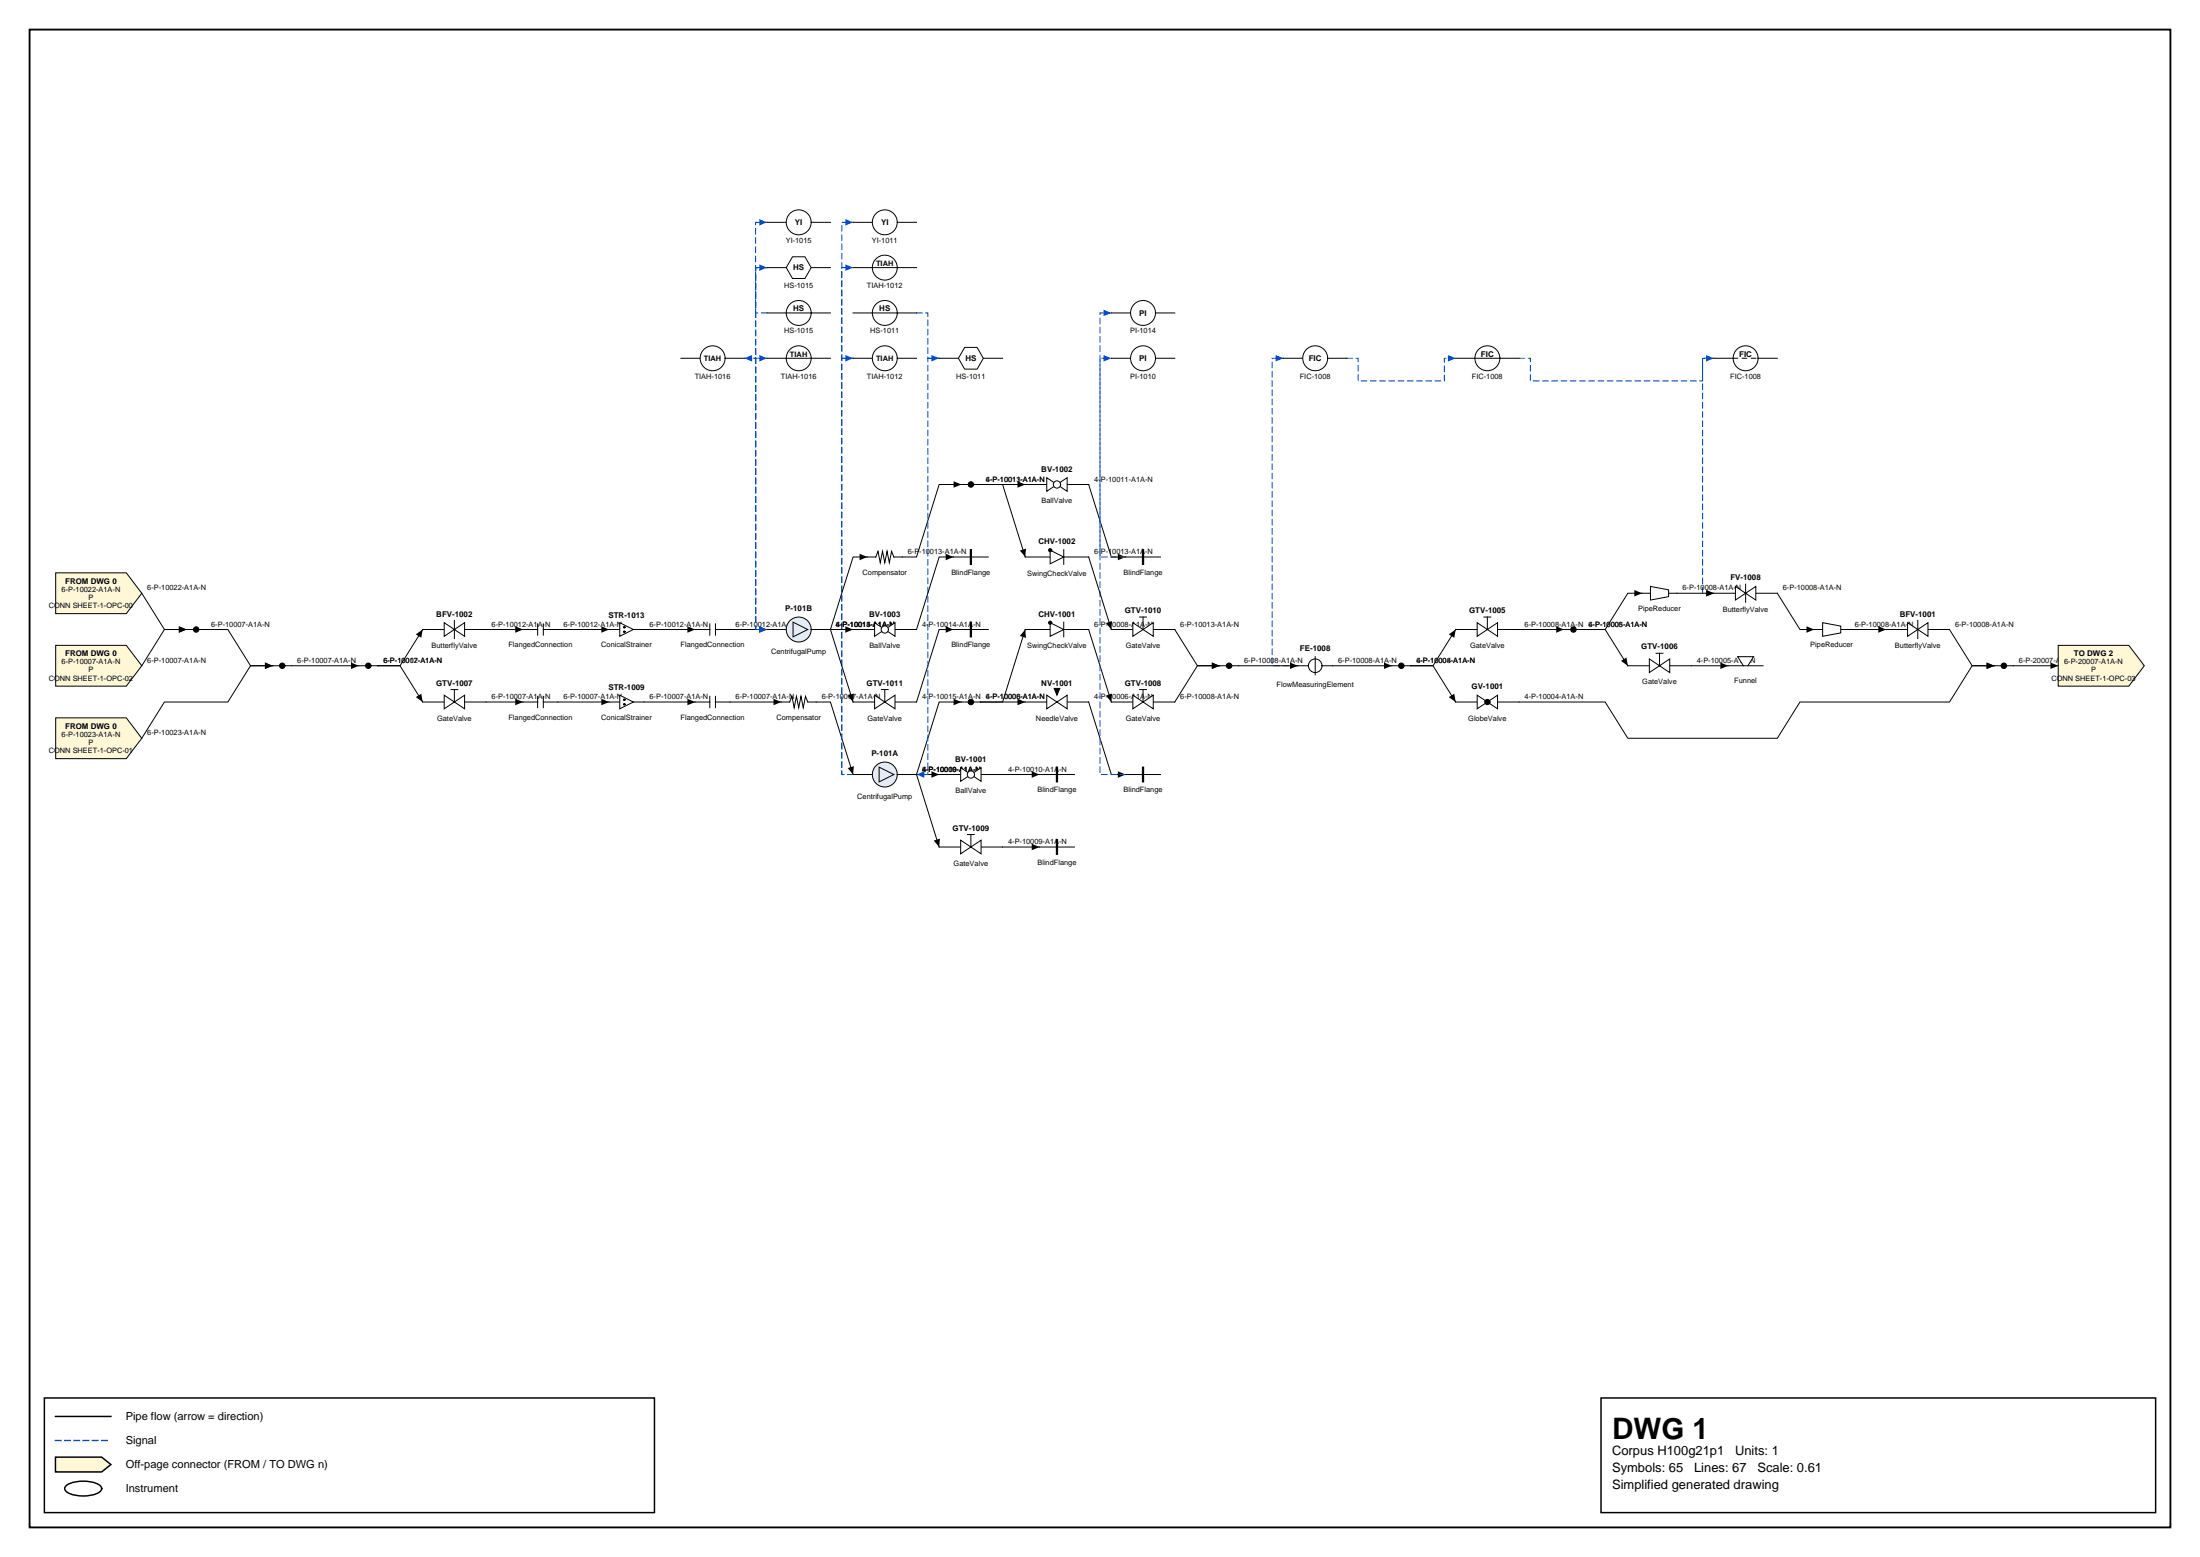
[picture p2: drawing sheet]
<svg xmlns="http://www.w3.org/2000/svg" width="420mm" height="297mm" viewBox="0 0 420 297" stroke-linecap="round" stroke-linejoin="round" font-family="sans-serif">
<path d="M5.6 5.6h408.6v285.8h-408.6z" fill="none" stroke="#000" stroke-width=".35"/>
<path d="M8.5 266.7h116.4v21.9h-116.4zM10.6 270.2h10.6M305.5 266.7h105.8v21.9h-105.8z" fill="none" stroke="#000" stroke-width=".28"/>
<path d="M10.6 274.8h10.6" fill="none" stroke="#0046c8" stroke-width=".28" stroke-dasharray="1.1 .7"/>
<path d="M10.6 278h8.8l1.8 1.4-1.8 1.4h-8.8z" fill="#fff7d6" stroke="#000" stroke-width=".28"/>
<path d="M12.7 283.4a6.7 6.7 0 0 1 6.3 0 .72 .72 0 0 1 0 1.2 6.7 6.7 0 0 1-6.3 0 .72 .72 0 0 1 0-1.2z" fill="none" stroke="#000" stroke-width=".28"/>
<path d="M289.9 68.4h2.1v4.3h32.9v-4.3h2.1" fill="none" stroke="#0046c8" stroke-width=".19" stroke-dasharray="1.1 .7"/>
<path d="M325.6 67.7l1.4 .7-1.4 .6z" fill="#0046c8"/>
<path d="M207.7 92.4l4.4 13.9h2.7M122.9 133.9h9.8" fill="none" stroke="#000" stroke-width=".19"/>
<path d="M213.3 105.6l1.5 .7-1.5 .6zM131.2 133.3l1.5 .6-1.5 .6z" fill="#000"/>
<path d="M162.8 68.4h-2.2v-17.3h2.2" fill="none" stroke="#0046c8" stroke-width=".19" stroke-dasharray="1.1 .7"/>
<path d="M161.3 50.4l1.5 .7-1.5 .6z" fill="#0046c8"/>
<path d="M174.9 59.7h2.2v8.7h2.1" fill="none" stroke="#0046c8" stroke-width=".19" stroke-dasharray="1.1 .7"/>
<path d="M177.7 67.7l1.5 .7-1.5 .6z" fill="#0046c8"/>
<path d="M27.1 113.2l4.3 6.9h4.2M139.3 120.1h7.1M207.7 133.9l4.4 13.9h2.7" fill="none" stroke="#000" stroke-width=".19"/>
<path d="M34.1 119.5l1.5 .6-1.5 .6zM144.9 119.5l1.5 .6-1.5 .6zM213.3 147.1l1.5 .7-1.5 .6z" fill="#000"/>
<path d="M257 68.4h2.2v4.3h16.4v-4.3h2.2" fill="none" stroke="#0046c8" stroke-width=".19" stroke-dasharray="1.1 .7"/>
<path d="M276.3 67.7l1.5 .7-1.5 .6z" fill="#0046c8"/>
<path d="M52 127h-4.2l-4.3 6.9h-12.1l-4.3 6.9M55.7 127h12.8M106.5 133.9h9.7M155.7 133.9h2.8l4.3 13.9M372 120.1l4.3 6.9h4.3M191.3 147.8h7.1" fill="none" stroke="#000" stroke-width=".19"/>
<path d="M50.6 126.4l1.4 .6-1.4 .6zM67 126.4l1.5 .6-1.5 .6zM114.7 133.3l1.5 .6-1.5 .6zM379.1 126.4l1.5 .6-1.5 .6zM161.8 146.5l1.1-.3-.1 1.6zM196.9 147.1l1.5 .7-1.5 .6z" fill="#000"/>
<path d="M162.8 147.8h-2.2v-79.4h2.2" fill="none" stroke="#0046c8" stroke-width=".19" stroke-dasharray="1.1 .7"/>
<path d="M161.3 67.7l1.5 .7-1.5 .6z" fill="#0046c8"/>
<path d="M183.4 133.9h-4.2l-4.3 13.9M174.9 147.8h4.3M174.9 147.8l4.3 13.8" fill="none" stroke="#000" stroke-width=".19"/>
<path d="M182 133.3l1.4 .6-1.4 .6zM177.7 147.1l1.5 .7-1.5 .6zM178.2 160.4l1.2-.4-.2 1.6z" fill="#000"/>
<path d="M162.8 147.8h-2.2v-105.4h2.2" fill="none" stroke="#0046c8" stroke-width=".19" stroke-dasharray="1.1 .7"/>
<path d="M161.3 41.8l1.5 .6-1.5 .6z" fill="#0046c8"/>
<path d="M183.4 92.4h-4.2l-4.3 13.9h-2.7M35.6 120.1h-4.2l-4.3 6.9M322.7 127h7.1" fill="none" stroke="#000" stroke-width=".19"/>
<path d="M182 91.8l1.4 .6-1.4 .6zM34.1 119.5l1.5 .6-1.5 .6zM328.3 126.4l1.5 .6-1.5 .6z" fill="#000"/>
<path d="M146.4 59.7h-2.2v-8.6h2.2" fill="none" stroke="#0046c8" stroke-width=".19" stroke-dasharray="1.1 .7"/>
<path d="M144.9 50.4l1.5 .7-1.5 .6z" fill="#0046c8"/>
<path d="M327 68.4h-2.1v44.8h2.1" fill="none" stroke="#0046c8" stroke-width=".19" stroke-dasharray="1.1 .7"/>
<path d="M325.6 112.6l1.4 .6-1.4 .6z" fill="#0046c8"/>
<path d="M106.5 120.1h9.7M191.3 161.6h7.1" fill="none" stroke="#000" stroke-width=".19"/>
<path d="M114.7 119.5l1.5 .6-1.5 .6zM196.9 161l1.5 .6-1.5 .6z" fill="#000"/>
<path d="M247.6 127h-4.8v-58.6h2.1" fill="none" stroke="#0046c8" stroke-width=".19" stroke-dasharray="1.1 .7"/>
<path d="M243.4 67.7l1.5 .7-1.5 .6z" fill="#0046c8"/>
<path d="M195.6 92.4h-8.5h4.2l4.3 13.9M165.5 106.3h-2.7l-4.3 13.8 4.3 13.8M339.1 113.2l4.4 6.9h2.7M80.7 120.1l-4.4 6.9h-4.2h4.2l4.4 6.9M139.3 133.9h9.8M195.6 120.1l-4.3 13.8h-4.2h8.5M207.7 120.1l4.4 13.8M232.7 127h-4.2l-4.3 6.9M254.3 127h11.3M277.8 120.1l-4.4 6.9h-4.2h4.2l4.4 6.9M289.9 120.1h8.5M380.6 127h-4.3l-4.3 6.9h-28.5l-4.4 6.9h-28.5l-4.3-6.9h-16.4" fill="none" stroke="#000" stroke-width=".19"/>
<g fill="#000">
<path d="M194.2 91.8l1.4 .6-1.4 .6zM164 105.6l1.5 .7-1.5 .6zM194.6 105l1.2-.3-.2 1.6zM79.3 133l1.1-.7 .3 1.6zM79.3 121l1.4-.9-.3 1.6zM147.6 133.3l1.5 .6-1.5 .6zM161.8 132.7l1.1-.4-.1 1.6zM194.2 133.3l1.4 .6-1.4 .6zM195.6 120.1l.2 1.6-1.2-.4zM211 132.7l1.2-.4-.1 1.6zM231.2 126.4l1.5 .6-1.5 .6zM264.1 126.4l1.5 .6-1.5 .6z"/>
<path d="M276.5 133l1-.7 .3 1.6zM276.5 121l1.3-.9-.3 1.6zM297 119.5l1.4 .6-1.4 .6zM344.7 119.5l1.5 .6-1.5 .6zM379.1 126.4l1.5 .6-1.5 .6z"/>
</g>
<path d="M146.4 120.1h-2.2v-77.7h2.2" fill="none" stroke="#0046c8" stroke-width=".19" stroke-dasharray="1.1 .7"/>
<path d="M144.9 41.8l1.5 .6-1.5 .6z" fill="#0046c8"/>
<path d="M158.5 120.1h4.3" fill="none" stroke="#000" stroke-width=".19"/>
<path d="M161.3 119.5l1.5 .6-1.5 .6z" fill="#000"/>
<path d="M146.4 120.1h-2.2v-51.7h-2.2" fill="none" stroke="#0046c8" stroke-width=".19" stroke-dasharray="1.1 .7"/>
<path d="M142 68.4l1.5-.7v1.3z" fill="#0046c8"/>
<path d="M146.4 51.1h-2.2v69h2.2" fill="none" stroke="#0046c8" stroke-width=".19" stroke-dasharray="1.1 .7"/>
<path d="M144.9 119.5l1.5 .6-1.5 .6z" fill="#0046c8"/>
<path d="M320 113.2h7M181.9 120.1h-2.7l-4.3 13.8M224.2 120.1l4.3 6.9h4.2" fill="none" stroke="#000" stroke-width=".19"/>
<path d="M325.6 112.6l1.4 .6-1.4 .6zM180.5 119.5l1.4 .6-1.4 .6zM231.2 126.4l1.5 .6-1.5 .6z" fill="#000"/>
<path d="M214.8 106.3h-4.9v-46.6h2.2" fill="none" stroke="#0046c8" stroke-width=".19" stroke-dasharray="1.1 .7"/>
<path d="M210.6 59.1l1.5 .6-1.5 .6z" fill="#0046c8"/>
<path d="M384.2 127h8.6" fill="none" stroke="#000" stroke-width=".19"/>
<path d="M391.3 126.4l1.5 .6-1.5 .6z" fill="#000"/>
<path d="M179.2 68.4h-2.1v79.4h-2.2" fill="none" stroke="#0046c8" stroke-width=".19" stroke-dasharray="1.1 .7"/>
<path d="M174.9 147.8l1.5-.7v1.3z" fill="#0046c8"/>
<path d="M181.9 106.3h-2.7l-4.3 13.8M313.3 113.2h-2.7l-4.3 6.9h-4.2h4.2l4.3 6.9M92.8 133.9h7M122.9 120.1h9.8" fill="none" stroke="#000" stroke-width=".19"/>
<path d="M180.5 105.6l1.4 .7-1.4 .6zM311.9 112.6l1.4 .6-1.4 .6zM98.3 133.3l1.5 .6-1.5 .6zM131.2 119.5l1.5 .6-1.5 .6zM309.3 126.1l1.1-.7 .2 1.6z" fill="#000"/>
<path d="M214.8 147.8h-4.9v-79.4h2.2" fill="none" stroke="#0046c8" stroke-width=".19" stroke-dasharray="1.1 .7"/>
<path d="M210.6 67.7l1.5 .7-1.5 .6z" fill="#0046c8"/>
<path d="M236.4 127h11.2M352.9 120.1h7" fill="none" stroke="#000" stroke-width=".19"/>
<path d="M246.2 126.4l1.4 .6-1.4 .6zM358.4 119.5l1.5 .6-1.5 .6z" fill="#000"/>
<path d="M142 68.4h4.4" fill="none" stroke="#0046c8" stroke-width=".19" stroke-dasharray="1.1 .7"/>
<path d="M144.9 67.7l1.5 .7-1.5 .6z" fill="#0046c8"/>
<path d="M277.8 68.4h3.6M286.2 68.4h3.7M207.7 106.3l4.4 13.8M39.2 120.1h4.3l4.3 6.9h4.2M92.8 120.1h7" fill="none" stroke="#000" stroke-width=".19"/>
<path d="M50.6 126.4l1.4 .6-1.4 .6zM98.3 119.5l1.5 .6-1.5 .6zM211 118.9l1.2-.4-.1 1.6z" fill="#000"/>
<circle cx="283.8" cy="68.4" r="2.38" fill="#fff" stroke="#000" stroke-width=".19"/>
<path d="M281.4 68.4h4.8M116.2 133.9h2.1M120.9 133.9h2" fill="none" stroke="#000" stroke-width=".19"/>
<path d="M118.3 132.6l2.6 1.3-2.6 1.3z" fill="#fff" stroke="#000" stroke-width=".19"/>
<g fill="#000" stroke="#000" stroke-width=".19">
<circle cx="119.1" cy="134.4" r=".15"/>
<circle cx="119.1" cy="133.5" r=".15"/>
</g>
<path d="M146.4 68.4h3.6M154.8 68.4h3.7" fill="none" stroke="#000" stroke-width=".19"/>
<circle cx="152.4" cy="68.4" r="2.38" fill="#fff" stroke="#000" stroke-width=".19"/>
<path d="M150 68.4h4.8M195.6 92.4h4.1M203.6 92.4h4.1" fill="none" stroke="#000" stroke-width=".19"/>
<g fill="#fff" stroke="#000" stroke-width=".19">
<path d="M199.7 91.1l3.9 2.6v-2.6l-3.9 2.6z"/>
<circle cx="201.7" cy="92.4" r=".69"/>
</g>
<path d="M162.8 68.4h3.7M171.2 68.4h3.7" fill="none" stroke="#000" stroke-width=".19"/>
<circle cx="168.8" cy="68.3" r="2.38" fill="#fff" stroke="#000" stroke-width=".19"/>
<path d="M162.8 59.7h3.7M171.2 59.7h3.7" fill="none" stroke="#000" stroke-width=".19"/>
<circle cx="168.8" cy="59.7" r="2.38" fill="#fff" stroke="#000" stroke-width=".19"/>
<path d="M166.5 59.7h4.7" fill="none" stroke="#000" stroke-width=".19"/>
<path d="M10.6 109.3h13.5l3 3.9-3 3.9h-13.5z" fill="#fff7d6" stroke="#000" stroke-width=".19"/>
<path d="M162.8 51.1h3.7M171.2 51.1h3.7" fill="none" stroke="#000" stroke-width=".19"/>
<circle cx="168.8" cy="51.1" r="2.38" fill="#fff" stroke="#000" stroke-width=".19"/>
<path d="M166.5 51.1h4.7M135.4 119v2.2M136.5 119v2.2M132.7 120.1h2.7M136.5 120.1h2.8M195.6 133.9h4.1M203.6 133.9h4.1" fill="none" stroke="#000" stroke-width=".19"/>
<path d="M199.7 132.6l3.9 2.6v-2.6l-3.9 2.6z" fill="#fff" stroke="#000" stroke-width=".19"/>
<path d="M201.2 131.3h1l-.5 1.3z" fill="#000" stroke="#000" stroke-width=".19"/>
<path d="M212.1 68.4h3.6M220.5 68.4h3.7" fill="none" stroke="#000" stroke-width=".19"/>
<circle cx="218.1" cy="68.4" r="2.38" fill="#fff" stroke="#000" stroke-width=".19"/>
<path d="M244.9 68.4h3.7M253.3 68.4h3.7" fill="none" stroke="#000" stroke-width=".19"/>
<circle cx="251" cy="68.3" r="2.38" fill="#fff" stroke="#000" stroke-width=".19"/>
<path d="M181.9 106.3h6.7M52 127h3.7" fill="none" stroke="#000" stroke-width=".19"/>
<circle cx="53.9" cy="127" r=".52" fill="#000" stroke="#000" stroke-width=".19"/>
<path d="M185.3 105v2.6" fill="none" stroke="#000" stroke-width=".43"/>
<path d="M10.6 137h13.5l3 3.8-3 3.9h-13.5z" fill="#fff7d6" stroke="#000" stroke-width=".19"/>
<path d="M149.1 133.9h1.6l.4-1.1 .4 2.2 .5-2.2 .4 2.2 .4-2.2 .5 2.2 .4-2.2 .4 1.1h1.6M179.2 147.8h4.1M187.2 147.8h4.1" fill="none" stroke="#000" stroke-width=".19"/>
<g fill="#fff" stroke="#000" stroke-width=".19">
<path d="M183.3 146.5l3.9 2.6v-2.6l-3.9 2.6z"/>
<circle cx="185.3" cy="147.8" r=".69"/>
</g>
<path d="M359.9 120.1h4.1M367.9 120.1h4.1" fill="none" stroke="#000" stroke-width=".19"/>
<path d="M364 118.8l3.9 2.6v-2.6l-3.9 2.6z" fill="#fff" stroke="#000" stroke-width=".19"/>
<path d="M366 118.4v3.4M99.8 133.9h2.8M102.6 132.8v2.2M103.7 133.9h2.8M103.7 132.8v2.2M162.8 147.8h3.7M171.2 147.8h3.7" fill="none" stroke="#000" stroke-width=".19"/>
<circle cx="168.8" cy="147.8" r="2.38" fill="#e2ecf7" stroke="#000" stroke-width=".19"/>
<path d="M165.5 106.3h1.6l.4-1.1 .5 2.1 .4-2.1 .4 2.1 .5-2.1 .4 2.1 .4-2.1 .5 1.1h1.6M310.6 127h4.1M318.6 127h4.1M167.8 146.4l2.8 1.4-2.8 1.4z" fill="none" stroke="#000" stroke-width=".19"/>
<path d="M314.7 125.7l3.9 2.6v-2.6l-3.9 2.6z" fill="#fff" stroke="#000" stroke-width=".19"/>
<path d="M316 124.6h1.3M316.7 124.6v2.4" fill="none" stroke="#000" stroke-width=".19"/>
<path d="M10.6 123.1h13.5l3 3.9-3 3.9h-13.5z" fill="#fff7d6" stroke="#000" stroke-width=".19"/>
<path d="M329.8 127h2.9M333.5 127h2.9" fill="none" stroke="#000" stroke-width=".19"/>
<path d="M331.6 125.3h3l-1.1 1.7h-.8z" fill="#fff" stroke="#000" stroke-width=".19"/>
<path d="M146.4 59.7h3.6M154.8 59.7h3.7M198.4 161.6h6.6" fill="none" stroke="#000" stroke-width=".19"/>
<path d="M201.7 160.3v2.6" fill="none" stroke="#000" stroke-width=".43"/>
<circle cx="152.4" cy="59.7" r="2.38" fill="#fff" stroke="#000" stroke-width=".19"/>
<path d="M150 59.7h4.8M327 68.4h3.7M335.5 68.4h3.6" fill="none" stroke="#000" stroke-width=".19"/>
<circle cx="333.1" cy="68.4" r="2.38" fill="#fff" stroke="#000" stroke-width=".19"/>
<path d="M330.7 68.4h.9M332.5 68.4h.8M334.2 68.4h.8M179.2 161.6h4.1M187.2 161.6h4.1" fill="none" stroke="#000" stroke-width=".19"/>
<path d="M183.3 160.3l3.9 2.6v-2.6l-3.9 2.6z" fill="#fff" stroke="#000" stroke-width=".19"/>
<path d="M102.6 119v2.2M103.7 119v2.2M99.8 120.1h2.8M103.7 120.1h2.8M247.6 127h2.1M252.3 127h2M184.6 159.2h1.3M185.3 159.2v2.4" fill="none" stroke="#000" stroke-width=".19"/>
<circle cx="251" cy="127" r="1.3" fill="#fff" stroke="#000" stroke-width=".19"/>
<path d="M183.4 92.4h3.7M68.5 127h3.6M251 125.3v3.4M277.8 133.9h4.1M285.8 133.9h4.1" fill="none" stroke="#000" stroke-width=".19"/>
<g fill="#000" stroke="#000" stroke-width=".19">
<circle cx="185.3" cy="92.4" r=".52"/>
<circle cx="70.3" cy="127" r=".52"/>
</g>
<path d="M281.9 132.6l3.9 2.6v-2.6l-3.9 2.6z" fill="#fff" stroke="#000" stroke-width=".19"/>
<circle cx="283.8" cy="133.9" r=".5" fill="#000" stroke="#000" stroke-width=".19"/>
<path d="M277.8 120.1h4.1M285.8 120.1h4.1" fill="none" stroke="#000" stroke-width=".19"/>
<path d="M281.9 118.8l3.9 2.6v-2.6l-3.9 2.6z" fill="#fff" stroke="#000" stroke-width=".19"/>
<path d="M283.2 117.7h1.3M283.8 117.7v2.4M327 113.2h4.2M335 113.2h4.1M183.4 133.9h3.7" fill="none" stroke="#000" stroke-width=".19"/>
<circle cx="185.3" cy="133.9" r=".52" fill="#000" stroke="#000" stroke-width=".19"/>
<path d="M331.2 111.9l3.8 2.6v-2.6l-3.8 2.6z" fill="#fff" stroke="#000" stroke-width=".19"/>
<path d="M333.1 111.4v3.5M195.6 120.1h4.8M203 120.1h4.7M265.6 127h3.6" fill="none" stroke="#000" stroke-width=".19"/>
<circle cx="267.4" cy="127" r=".52" fill="#000" stroke="#000" stroke-width=".19"/>
<path d="M200.4 118.8l2.6 1.3-2.6 1.3z" fill="#fff" stroke="#000" stroke-width=".19"/>
<path d="M203 118.7v2.8" fill="none" stroke="#000" stroke-width=".19"/>
<circle cx="200.4" cy="118.8" r=".3" fill="#000" stroke="#000" stroke-width=".19"/>
<path d="M392.8 123.1h13.4l3 3.9-3 3.9h-13.4z" fill="#fff7d6" stroke="#000" stroke-width=".19"/>
<path d="M212.1 133.9h4.1M220.1 133.9h4.1" fill="none" stroke="#000" stroke-width=".19"/>
<path d="M216.2 132.6l3.9 2.6v-2.6l-3.9 2.6z" fill="#fff" stroke="#000" stroke-width=".19"/>
<path d="M132.7 133.9h2.7M135.4 132.8v2.2M136.5 133.9h2.8M136.5 132.8v2.2M146.4 120.1h3.6M154.8 120.1h3.7M217.5 131.6h1.3M218.1 131.6v2.3" fill="none" stroke="#000" stroke-width=".19"/>
<circle cx="152.4" cy="120.1" r="2.38" fill="#e2ecf7" stroke="#000" stroke-width=".19"/>
<path d="M146.4 51.1h3.6M154.8 51.1h3.7M151.3 118.7l2.8 1.4-2.8 1.4zM181.9 120.1h6.7" fill="none" stroke="#000" stroke-width=".19"/>
<path d="M185.3 118.8v2.6" fill="none" stroke="#000" stroke-width=".43"/>
<path d="M151.2 49h2.4l1.2 2.1-1.2 2h-2.4l-1.2-2z" fill="#fff" stroke="#000" stroke-width=".19"/>
<path d="M212.1 120.1h4.1M220.1 120.1h4.1" fill="none" stroke="#000" stroke-width=".19"/>
<path d="M216.2 118.8l3.9 2.6v-2.6l-3.9 2.6z" fill="#fff" stroke="#000" stroke-width=".19"/>
<path d="M162.8 42.4h3.7M171.2 42.4h3.7M217.5 117.7h1.3M218.1 117.7v2.4" fill="none" stroke="#000" stroke-width=".19"/>
<circle cx="168.8" cy="42.4" r="2.38" fill="#fff" stroke="#000" stroke-width=".19"/>
<path d="M162.8 133.9h4.1M170.8 133.9h4.1" fill="none" stroke="#000" stroke-width=".19"/>
<path d="M166.9 132.6l3.9 2.6v-2.6l-3.9 2.6z" fill="#fff" stroke="#000" stroke-width=".19"/>
<path d="M212.1 59.7h3.6M220.5 59.7h3.7M168.2 131.6h1.3M168.8 131.6v2.3" fill="none" stroke="#000" stroke-width=".19"/>
<circle cx="218.1" cy="59.7" r="2.38" fill="#fff" stroke="#000" stroke-width=".19"/>
<path d="M313.3 113.2h1.6M318.4 113.2h1.6" fill="none" stroke="#000" stroke-width=".19"/>
<path d="M314.9 111.9l3.5 .6v1.3l-3.5 .7z" fill="#fff" stroke="#000" stroke-width=".19"/>
<path d="M146.4 42.4h3.6M154.8 42.4h3.7M214.8 106.3h6.6M380.6 127h3.6" fill="none" stroke="#000" stroke-width=".19"/>
<path d="M218.1 105v2.6" fill="none" stroke="#000" stroke-width=".43"/>
<circle cx="382.4" cy="127" r=".52" fill="#000" stroke="#000" stroke-width=".19"/>
<circle cx="152.4" cy="42.4" r="2.38" fill="#fff" stroke="#000" stroke-width=".19"/>
<path d="M179.2 68.4h3.7M187.6 68.4h3.7" fill="none" stroke="#000" stroke-width=".19"/>
<path d="M184.1 66.3h2.4l1.1 2.1-1.1 2h-2.4l-1.2-2z" fill="#fff" stroke="#000" stroke-width=".19"/>
<path d="M162.8 120.1h4.1M170.8 120.1h4.1" fill="none" stroke="#000" stroke-width=".19"/>
<g fill="#fff" stroke="#000" stroke-width=".19">
<path d="M166.9 118.8l3.9 2.6v-2.6l-3.9 2.6z"/>
<circle cx="168.8" cy="120.1" r=".69"/>
</g>
<path d="M116.2 120.1h2.1M120.9 120.1h2M298.4 120.1h3.7M198.4 147.8h6.6" fill="none" stroke="#000" stroke-width=".19"/>
<circle cx="300.2" cy="120.1" r=".52" fill="#000" stroke="#000" stroke-width=".19"/>
<path d="M201.7 146.5v2.6" fill="none" stroke="#000" stroke-width=".43"/>
<path d="M118.3 118.8l2.6 1.3-2.6 1.3z" fill="#fff" stroke="#000" stroke-width=".19"/>
<g fill="#000" stroke="#000" stroke-width=".19">
<circle cx="119.1" cy="119.7" r=".15"/>
<circle cx="119.1" cy="120.5" r=".15"/>
</g>
<path d="M80.7 133.9h4.1M88.7 133.9h4.1" fill="none" stroke="#000" stroke-width=".19"/>
<path d="M84.8 132.6l3.9 2.6v-2.6l-3.9 2.6z" fill="#fff" stroke="#000" stroke-width=".19"/>
<path d="M86.1 131.6h1.3M86.7 131.6v2.3M346.2 120.1h1.6M351.3 120.1h1.6M214.8 147.8h6.6" fill="none" stroke="#000" stroke-width=".19"/>
<path d="M218.1 146.5v2.6" fill="none" stroke="#000" stroke-width=".43"/>
<path d="M347.8 118.8l3.5 .6v1.3l-3.5 .7z" fill="#fff" stroke="#000" stroke-width=".19"/>
<path d="M129.9 68.4h3.7M138.4 68.4h3.6M232.7 127h3.7" fill="none" stroke="#000" stroke-width=".19"/>
<circle cx="234.5" cy="127" r=".52" fill="#000" stroke="#000" stroke-width=".19"/>
<circle cx="136" cy="68.4" r="2.38" fill="#fff" stroke="#000" stroke-width=".19"/>
<path d="M80.7 120.1h4.1M88.7 120.1h4.1" fill="none" stroke="#000" stroke-width=".19"/>
<path d="M84.8 118.8l3.9 2.6v-2.6l-3.9 2.6z" fill="#fff" stroke="#000" stroke-width=".19"/>
<path d="M86.7 118.4v3.4M195.6 106.3h4.8M203 106.3h4.7" fill="none" stroke="#000" stroke-width=".19"/>
<path d="M200.4 105l2.6 1.3-2.6 1.3z" fill="#fff" stroke="#000" stroke-width=".19"/>
<path d="M203 104.9v2.8M35.6 120.1h3.6" fill="none" stroke="#000" stroke-width=".19"/>
<g fill="#000" stroke="#000" stroke-width=".19">
<circle cx="200.4" cy="105" r=".3"/>
<circle cx="37.4" cy="120.1" r=".52"/>
</g>
<text font-size="5.6" x="307.6" y="274.5">DWG 1</text>
<g font-size="2.5">
<text x="307.6" y="277.6">Corpus H100g21p1</text>
<text x="307.6" y="280.8">Symbols: 65</text>
<text x="323.3" y="280.8">Lines: 67</text>
<text x="331.1" y="277.6">Units: 1</text>
<text x="335.3" y="280.8">Scale: 0.61</text>
<text x="307.6" y="284">Simplified generated drawing</text>
</g>
<g font-size="2.1">
<text x="24" y="270.9">Pipe flow (arrow = direction)</text>
<text x="24" y="275.5">Signal</text>
<text x="24" y="280.1">Off-page connector (FROM / TO DWG n)</text>
<text x="24" y="284.7">Instrument</text>
</g>
<g font-size="1.5">
<text x="151.7" y="42.9">YI</text>
<text x="168.1" y="42.9">YI</text>
<text x="151.4" y="51.6">HS</text>
<text x="151.4" y="59.4">HS</text>
<text x="167.8" y="59.4">HS</text>
<text x="217.4" y="60.2">PI</text>
<text x="184.2" y="68.9">HS</text>
<text x="217.4" y="68.9">PI</text>
<text x="249.7" y="68.9">FIC</text>
<text x="282.6" y="68">FIC</text>
<text x="331.9" y="68">FIC</text>
<text x="198.7" y="90">BV-1002</text>
<text x="198.2" y="103.8">CHV-1002</text>
<text x="12.4" y="111.4">FROM DWG 0</text>
<text x="330.2" y="110.7">FV-1008</text>
<text x="83.3" y="117.6">BFV-1002</text>
<text x="116.1" y="117.8">STR-1013</text>
<text x="149.8" y="116.5">P-101B</text>
<text x="165.9" y="117.6">BV-1003</text>
<text x="198.2" y="117.6">CHV-1001</text>
<text x="214.6" y="117">GTV-1010</text>
<text x="280.3" y="117">GTV-1005</text>
<text x="362.5" y="117.6">BFV-1001</text>
<text x="12.4" y="125.2">FROM DWG 0</text>
<text x="248.1" y="124.1">FE-1008</text>
<text x="313.2" y="123.9">GTV-1006</text>
<text x="395.7" y="125.2">TO DWG 2</text>
<text x="83.2" y="130.8">GTV-1007</text>
<text x="116.1" y="131.7">STR-1009</text>
<text x="165.3" y="130.8">GTV-1011</text>
<text x="198.7" y="130.8">NV-1001</text>
<text x="214.6" y="130.8">GTV-1008</text>
<text x="280.8" y="131.5">GV-1001</text>
<text x="12.4" y="139">FROM DWG 0</text>
<text x="166.3" y="144.2">P-101A</text>
<text x="182.3" y="145.3">BV-1001</text>
<text x="181.8" y="158.5">GTV-1009</text>
</g>
<g font-size="1.4">
<text x="149.9" y="46.3">YI-1015</text>
<text x="166.4" y="46.3">YI-1011</text>
<text x="167.2" y="50.7">TIAH</text>
<text x="149.6" y="54.9">HS-1015</text>
<text x="165.4" y="54.9">TIAH-1012</text>
<text x="149.6" y="63.6">HS-1015</text>
<text x="166.1" y="63.6">HS-1011</text>
<text x="215.6" y="63.6">PI-1014</text>
<text x="134.3" y="68.9">TIAH</text>
<text x="150.7" y="68">TIAH</text>
<text x="167.2" y="68.9">TIAH</text>
<text x="132.6" y="72.2">TIAH-1016</text>
<text x="149" y="72.2">TIAH-1016</text>
<text x="165.4" y="72.2">TIAH-1012</text>
<text x="182.5" y="72.2">HS-1011</text>
<text x="215.6" y="72.2">PI-1010</text>
<text x="248" y="72.2">FIC-1008</text>
<text x="280.9" y="72.2">FIC-1008</text>
<text x="330.2" y="72.2">FIC-1008</text>
<text x="188.1" y="91.9">4-P-10011-A1A-N</text>
<text x="188.1" y="91.9">6-P-10013-A1A-N</text>
<text x="198.7" y="96">BallValve</text>
<text x="208.8" y="91.9">4-P-10011-A1A-N</text>
<text x="173.2" y="105.7">6-P-10013-A1A-N</text>
<text x="208.8" y="105.7">6-P-10013-A1A-N</text>
<text x="11.8" y="112.9">6-P-10022-A1A-N</text>
<text x="28.1" y="112.6">6-P-10022-A1A-N</text>
<text x="164.6" y="109.6">Compensator</text>
<text x="181.5" y="109.6">BlindFlange</text>
<text x="196" y="109.8">SwingCheckValve</text>
<text x="214.4" y="109.6">BlindFlange</text>
<text x="321.1" y="112.6">6-P-10008-A1A-N</text>
<text x="340.2" y="112.6">6-P-10008-A1A-N</text>
<text x="9.3" y="116">CONN SHEET-1-OPC-00</text>
<text x="16.9" y="114.5">P</text>
<text x="40.3" y="119.6">6-P-10007-A1A-N</text>
<text x="93.8" y="119.6">6-P-10012-A1A-N</text>
<text x="107.5" y="119.6">6-P-10012-A1A-N</text>
<text x="123.9" y="119.6">6-P-10012-A1A-N</text>
<text x="140.4" y="119.6">6-P-10012-A1A-N</text>
<text x="159.5" y="119.6">6-P-10013-A1A-N</text>
<text x="159.5" y="119.6">4-P-10015-A1A-N</text>
<text x="159.5" y="119.6">4-P-10014-A1A-N</text>
<text x="175.9" y="119.6">4-P-10014-A1A-N</text>
<text x="208.8" y="119.6">6-P-10008-A1A-N</text>
<text x="225.2" y="119.6">6-P-10013-A1A-N</text>
<text x="290.9" y="119.6">6-P-10008-A1A-N 4-P-10005-A1A-N</text>
<text x="303.1" y="119.6">6-P-10008-A1A-N</text>
<text x="312.6" y="116.5">PipeReducer</text>
<text x="328.7" y="116.7">ButterflyValve</text>
<text x="353.9" y="119.6">6-P-10008-A1A-N</text>
<text x="373.1" y="119.6">6-P-10008-A1A-N</text>
<text x="82.4" y="123.7">ButterflyValve</text>
<text x="97" y="123.4">FlangedConnection</text>
<text x="114.7" y="123.4">ConicalStrainer</text>
<text x="129.9" y="123.4">FlangedConnection</text>
<text x="147.2" y="124.7">CentrifugalPump</text>
<text x="165.9" y="123.7">BallValve</text>
<text x="181.5" y="123.4">BlindFlange</text>
<text x="196" y="123.7">SwingCheckValve</text>
<text x="214.8" y="123.7">GateValve</text>
<text x="280.5" y="123.7">GateValve</text>
<text x="345.4" y="123.4">PipeReducer</text>
<text x="361.6" y="123.7">ButterflyValve</text>
<text x="9.3" y="129.8">CONN SHEET-1-OPC-02</text>
<text x="11.8" y="126.7">6-P-10007-A1A-N</text>
<text x="16.9" y="128.3">P</text>
<text x="28.1" y="126.5">6-P-10007-A1A-N</text>
<text x="56.7" y="126.5">6-P-10007-A1A-N</text>
<text x="73.2" y="126.5">6-P-10007-A1A-N</text>
<text x="73.2" y="126.5">6-P-10012-A1A-N</text>
<text x="237.4" y="126.5">6-P-10008-A1A-N</text>
<text x="243.6" y="131">FlowMeasuringElement</text>
<text x="255.4" y="126.5">6-P-10008-A1A-N</text>
<text x="270.3" y="126.5">4-P-10004-A1A-N</text>
<text x="270.3" y="126.5">6-P-10008-A1A-N</text>
<text x="313.4" y="130.6">GateValve</text>
<text x="323.8" y="126.5">4-P-10005-A1A-N</text>
<text x="330.9" y="130.4">Funnel</text>
<text x="385.3" y="126.5">6-P-20007-A1A-N</text>
<text x="391.4" y="129.8">CONN SHEET-1-OPC-03</text>
<text x="393.9" y="126.7">6-P-20007-A1A-N</text>
<text x="399" y="128.3">P</text>
<text x="83.4" y="137.5">GateValve</text>
<text x="93.8" y="133.4">6-P-10007-A1A-N</text>
<text x="97" y="137.3">FlangedConnection</text>
<text x="107.5" y="133.4">6-P-10007-A1A-N</text>
<text x="114.7" y="137.3">ConicalStrainer</text>
<text x="123.9" y="133.4">6-P-10007-A1A-N</text>
<text x="129.9" y="137.3">FlangedConnection</text>
<text x="140.4" y="133.4">6-P-10007-A1A-N</text>
<text x="148.2" y="137.3">Compensator</text>
<text x="156.8" y="133.4">6-P-10007-A1A-N</text>
<text x="165.5" y="137.5">GateValve</text>
<text x="175.9" y="133.4">4-P-10015-A1A-N 4-P-10006-A1A-N</text>
<text x="188.1" y="133.4">6-P-10008-A1A-N</text>
<text x="197.7" y="137.5">NeedleValve</text>
<text x="208.8" y="133.4">4-P-10006-A1A-N</text>
<text x="214.8" y="137.5">GateValve</text>
<text x="225.2" y="133.4">6-P-10008-A1A-N</text>
<text x="280.2" y="137.5">GlobeValve</text>
<text x="290.9" y="133.4">4-P-10004-A1A-N</text>
<text x="9.3" y="143.7">CONN SHEET-1-OPC-01</text>
<text x="11.8" y="140.6">6-P-10023-A1A-N</text>
<text x="16.9" y="142.1">P</text>
<text x="28.1" y="140.3">6-P-10023-A1A-N</text>
<text x="175.9" y="147.2">4-P-10010-A1A-N</text>
<text x="175.9" y="147.2">4-P-10009-A1A-N</text>
<text x="175.9" y="147.2">6-P-10008-A1A-N</text>
<text x="192.4" y="147.2">4-P-10010-A1A-N</text>
<text x="163.6" y="152.4">CentrifugalPump</text>
<text x="182.3" y="151.3">BallValve</text>
<text x="198" y="151.1">BlindFlange</text>
<text x="214.4" y="151.1">BlindFlange</text>
<text x="192.4" y="161.1">4-P-10009-A1A-N</text>
<text x="182" y="165.2">GateValve</text>
<text x="198" y="164.9">BlindFlange</text>
</g>
</svg>
